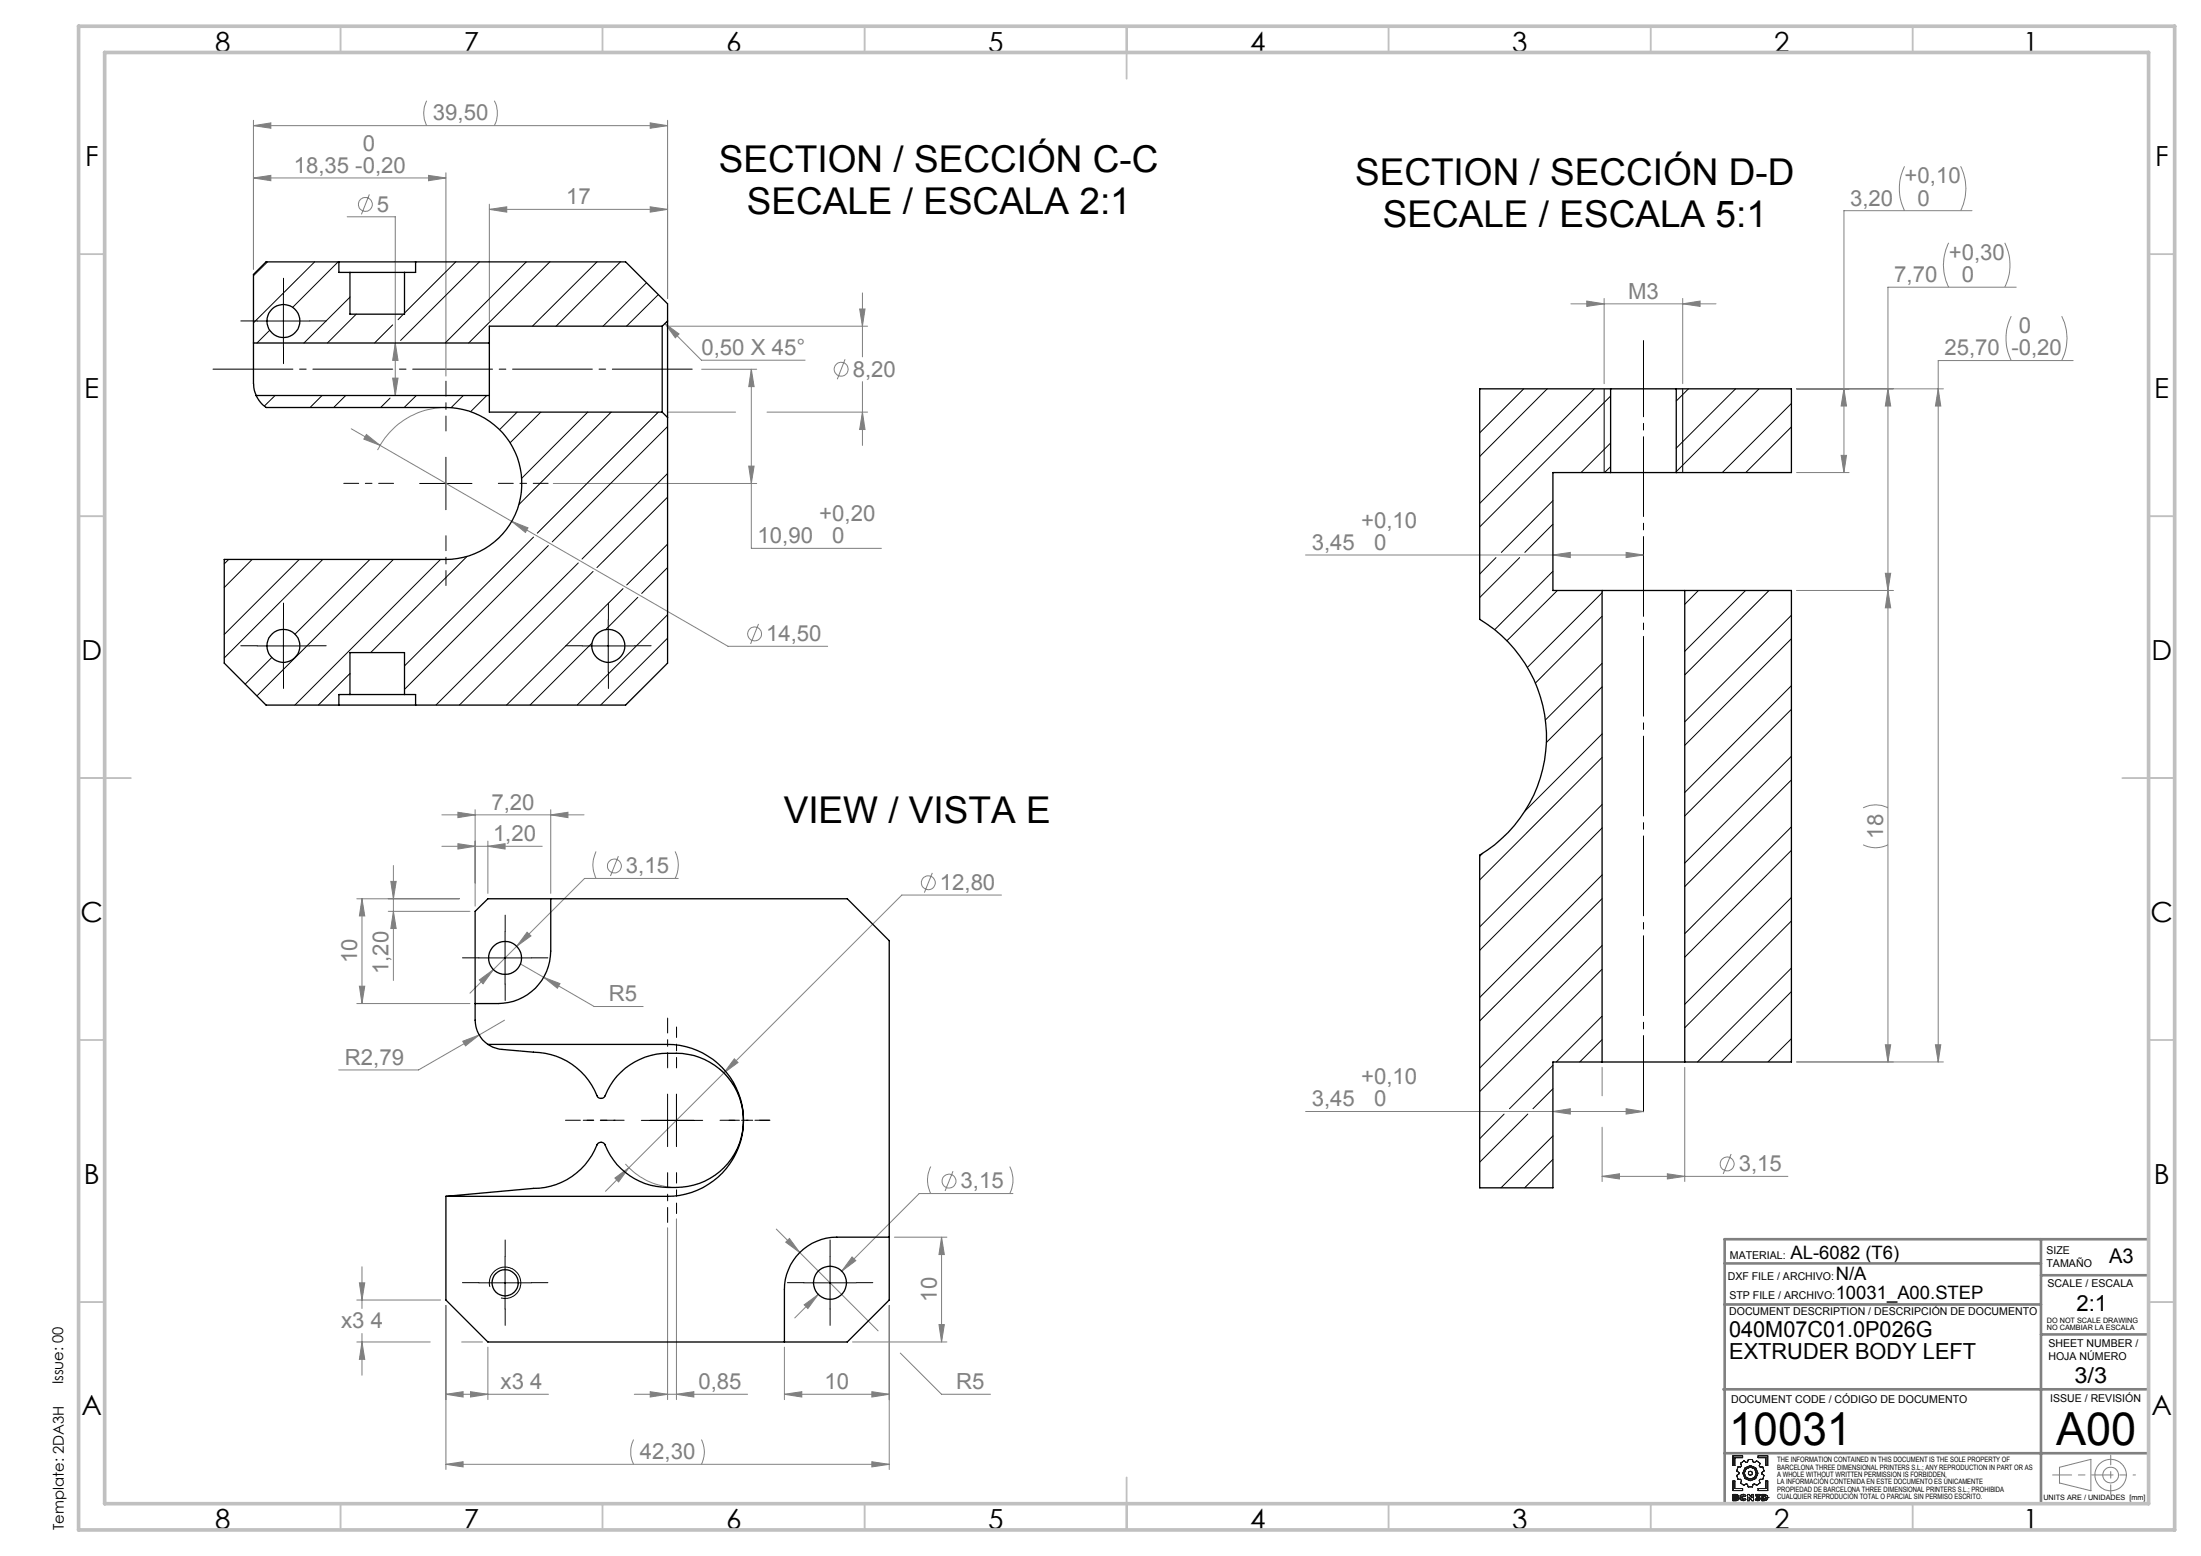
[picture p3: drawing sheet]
<svg xmlns="http://www.w3.org/2000/svg" width="420mm" height="297mm" viewBox="0 0 420 297" stroke-linecap="round" stroke-linejoin="round" font-family="sans-serif">
<g fill="none" stroke="#808080" stroke-width=".19">
<path d="M81.4 19.2a5.3 5.3 0 0 0 0 4.8M94.3 19.2a5.3 5.3 0 0 1 0 4.8M48.4 34l3.3-.5v1zM48.4 34h36.7M48.4 24l3.3-.5v1zM48.4 23v28.4M48.4 24h79M70.5 37.1l-1.5 3.8M81.8 33.5l3.3 .5-3.3 .5zM85.1 33v38.8M93.4 40l3.3-.5v1zM93.4 39v22.3"/>
<path d="M93.4 40h34M124.1 23.5l3.3 .5-3.3 .5zM124.1 39.5l3.3 .5-3.3 .5zM127.4 23v34M363.4 31.7a9.6 9.6 0 0 0 0 8.5M374.1 31.7a9.3 9.3 0 0 1 0 8.5M66.3 41.4h9.1v34.1M164 59h1.1l-.5 3.3zM164.6 55.9v12.2M299.8 58h27.6M302.8 57.5l3.3 .5-3.3 .5zM306.1 57v16.2"/>
<path d="M321.1 58l3.3-.5v1zM321.1 57v16.2M371.9 46.4a9.3 9.3 0 0 0 0 8.4M376.3 40.2h-24.4v50M382.6 46.4a9.6 9.6 0 0 1 0 8.4M384.7 54.8h-24.4v147.9M74.9 72.2h1.1l-.6 3.3zM75.4 65.5l.6 3.3h-1.1zM84.1 77.8a14.5 14.5 0 0 0-12.1 8.1M126.9 61.8l6.9 7h19.8M126.9 61.8l2.7 1.9-.7 .8zM127.4 78.7h13"/>
<path d="M127.4 62.3h38.2M133.9 70.5h10.5M143.4 70.5v34.2h24.8M143.4 70.5l.5 3.3h-1zM146.4 78.7h19.2M161.3 68.6l-1.5 3.8M164.6 72.8v12.2M164.6 78.7l.5 3.3h-1.1zM342.8 74.2h28M351.9 74.2l.5 3.3h-1.1zM360.3 74.2l.5 3.3h-1zM369.9 74.2l.4 3.3h-1z"/>
<path d="M383.8 60.4a9.6 9.6 0 0 0 0 8.4M393.4 60.4a9.3 9.3 0 0 1 0 8.4M395.6 68.8h-25.7v133.9M67 81.8l71.9 41.6h19M69.9 82.9l2.6 2.1-3.1-1.2zM97.6 99.5l3.2 1.2-.5 .9zM105.6 92.3h38.8M142.9 89h1l-.5 3.3zM342.8 90.2h10M351.3 86.9h1.1l-.5 3.3zM144.7 119.1l-1.5 3.8M249.1 105.9h64.5"/>
<path d="M296.3 105.9l3.3-.5v1zM310.3 105.4l3.3 .5-3.3 .5zM342.8 112.7h18.5M359.8 109.4h1l-.5 3.3zM360.3 112.7l.5 3.3h-1zM84.3 155.5h27.1M87.4 155l3.3 .5-3.3 .6zM90.7 154.5v18.5M105.1 155.5l3.3-.5v1.1zM105.1 154.5v16M355.5 154.2a5.2 5.2 0 0 1 4.8 0M68.1 171.6h19.6"/>
<path d="M69.1 171.6l.5 3.2h-1zM69.1 171.6v20M74.1 174h15.6M74.6 168.2h1l-.5 3.4zM75.1 174l.5 3.2h-1zM75.1 165.2v21.9M84.3 161.5h19.2M87.4 161l3.3 .5-3.3 .6zM93.1 161.5l3.3-.5v1.1zM93.1 160.5v10M100.6 177.9l.7 .7-2.7 2zM113.7 162.5a5.8 5.8 0 0 0 0 5.2"/>
<path d="M118 163.4l-1.5 3.8M128.8 162.5a5.8 5.8 0 0 1 0 5.2M129.4 167.7h-17.9l-17.3 17.4M177.9 166.6l-1.5 3.8M191.1 170.8h-19l-52.1 52.1M355.5 161.3a5.2 5.2 0 0 0 4.8 0M68.1 191.6h21.6M68.6 188.2h1l-.5 3.4zM88.3 198.8l3.1-1.2-2.6 2zM91.4 197.6l-11.5 6.6h-15.3M91.5 187l2.7-1.9-2 2.7zM94.2 185.1l-4.5 4.5"/>
<path d="M96.3 194.7l-4.9 2.9M99.3 184l14.1 8.1h9.3M103.8 186.5l3.1 1.2-.5 .9zM359.8 199.4h1l-.5 3.3zM369.3 199.4h1l-.4 3.3zM137.4 204.1a12.9 12.9 0 0 1 4.5 8.8M140.1 202.1l.7 .7-2.7 2zM249.1 212.2h64.5M296.3 212.2l3.3-.6v1.1zM305.7 203.7v5.5M305.7 215.2v10.3M310.3 211.6l3.3 .6-3.3 .5z"/>
<path d="M321.5 203.7v21.8M342.8 202.7h28M117.3 224.9l2.7-2-2 2.7zM119.3 222.2a12.9 12.9 0 0 0 8.8 4.4M120 222.9l-4.5 4.5M127.4 234.3v32.9M129.1 232.7v34.5M148.1 234.6l19.5 19.4M149.9 237.1l.7-.7 2 2.7zM162.6 239.9l.7 .7-2.7 2zM170.7 236.1h10M177.6 222.7a5.5 5.5 0 0 0 0 5.1"/>
<path d="M179.7 236.1l.5 3.4h-1zM179.7 236.1v20M181.9 223.6l-1.6 3.7M192.7 222.7a5.8 5.8 0 0 1 0 5.1M193.3 227.8h-17.9l-14.9 14.9M305.7 224.5l3.3-.5v1zM305.7 224.5h35.5M318.2 224l3.3 .5-3.3 .5zM330.3 220.3l-1.5 3.8M68.1 256.1h14M68.1 248.1h16M68.6 244.9h1l-.5 3.2z"/>
<path d="M69.1 256.1l.5 3.4h-1zM69.1 241.8v8M69.1 254.5v8M85.1 249.2v31.3M88.1 256.1h4M93.1 257.1v10.1M149.7 257.1v10.1M153.5 249.1l2.6-2-1.9 2.7zM156.2 247l-4.5 4.6M162.7 256.1h18M169.7 249.2v31.3M171.8 258.3l7.9 7.8h9.3"/>
<path d="M179.2 252.8h1l-.5 3.3zM85.1 266.1h19.6M85.1 279.5h84.6M85.1 266.1l3.3-.5v1.1zM85.1 279.5l3.3-.5v1zM89.8 265.6l3.3 .5-3.3 .6zM120.9 274.8a5.5 5.5 0 0 0 0 4.7M121 266.1h21.7M124.1 265.6l3.3 .5-3.3 .6zM129.1 266.1l3.3-.5v1.1zM133.8 274.8a5.2 5.2 0 0 1 0 4.7M149.7 266.1h20"/>
<path d="M149.7 266.1l3.3-.5v1.1zM166.4 265.6l3.3 .5-3.3 .6zM166.4 279l3.3 .5-3.3 .5zM393 280.1l6-1.6v6l-6-1.4z"/>
<circle cx="69.7" cy="39" r="1.32"/>
<circle cx="160.5" cy="70.5" r="1.33"/>
<circle cx="144" cy="121" r="1.33"/>
<circle cx="117.2" cy="165.3" r="1.33"/>
<circle cx="177.1" cy="168.5" r="1.32"/>
<circle cx="181.1" cy="225.4" r="1.32"/>
<circle cx="329.6" cy="222.2" r="1.32"/>
<circle cx="402.7" cy="281.6" r="3"/>
<circle cx="402.8" cy="281.5" r="1.49"/>
</g>
<g fill="none" stroke="#191924" stroke-width=".19">
<path d="M330.7 277.9h1.8v.3h-1.5v1.5h-.3zM332.1 279.3l.7-.5 .4 .3 .3-.1 .1-.4h.8l.1 .4 .3 .1 .4-.3 .7 .5-.2 .5 .2 .2h.5l.2 .8-.4 .3v.2l.4 .3-.2 .8h-.5l-.2 .2 .1 .5-.6 .4-.4-.3-.3 .1-.1 .5h-.8l-.2-.5-.2-.1-.4 .3-.7-.4 .2-.5-.2-.2h-.5l-.2-.8 .4-.3v-.2l-.4-.3 .2-.8h.5l.2-.2zM335.5 277.9h1.8v1.8h-.3v-1.5h-1.5zM330.7 282.7h.3v1.4h1.5v.4h-1.8zM331 285.5l.4 .1-.4 .1zM331 286l.4 .1-.4 .1zM331.3 285.3l.3 .1 .1 .1M331.3 285.3h.2l.2 .2M331.3 285.3h-.6v1.2l.9-.1 .2-.3M331.4 285.6h.1M331.4 286.1h.1M331.7 285.5l-.2 .3 .3 .3"/>
<path d="M331.7 285.5h.1M331.8 286.1h.1M332 285.9l.2 .3 .4 .3 .6-.3M332 285.9l.1 .3 .2 .2 .5 .1 .4-.3M332 285.9h.1M332.4 285.9l.1 .2 .2 .1 .2-.2M332.4 285.9l.1 .2 .4-.1M332.4 285.9h.1M332.9 285.7l-.2-.2-.3 .1v.3M332.9 285.7l-.4-.1-.1 .3M332.9 286l.3 .2M333.2 285.5l-.5-.3-.5 .2-.2 .5"/>
<path d="M333.2 285.5l-.4-.3-.5 .1-.3 .6M333.2 285.5l-.3 .2M333.5 285.3h.3l.5 .6v-.6h.3v1.2h-.3l-.5-.7v.7h-.3zM335.1 286l.3 .2 .2-.1-.2 .1zM335.1 286l-.2 .2M335.5 284.1h1.5v-1.4h.3v1.8h-1.8zM335.6 286.1l-.4-.2v-.2l.3-.2h-.5v-.2h.8v.2l-.2 .2 .3 .4M335.6 286.1h.1M335.9 286.1l-.2 .3-.3 .1-.5-.3M335.9 286.1l-.2 .3-.4 .1-.4-.3M335.9 286.1h.1M336.2 285.3h.5l.5 .2 .2 .4-.3 .4-.9 .2z"/>
<path d="M336.6 285.5l.3 .1v.5h-.3zM337 285.9h.1M337.4 285.9h.1"/>
<circle cx="334" cy="281.2" r="1.14"/>
<circle cx="334" cy="281.2" r=".39"/>
<circle cx="334" cy="281.2" r="1.45"/>
</g>
<g fill="none" stroke="#000" stroke-width=".19">
<path d="M54.1 56.3v10M49.1 61.3h10M306.1 74.2v16M321.1 74.2v16M80.1 92.3h10M85.1 87.3v10M54.1 118.3v10M116.1 118.3v10M49.1 123.3h10M111.1 123.3h10M96.4 177.8v10.1M91.4 182.8h10"/>
<path d="M122.4 213.9h11.7M127.4 208.8v10.1M129.1 208.8v10.1M96.4 239.9v9.9M158.4 239.9v9.9M91.4 244.9h10M93.5 245.6a2.99 2.99 0 0 1 2.6-3.7 2.99 2.99 0 0 1 3.3 3.2 2.99 2.99 0 0 1-3.8 2.7M153.4 244.9h10"/>
</g>
<path d="M132.9 70.5h-93.1" fill="none" stroke="#000" stroke-width=".19" stroke-dasharray="15.2 1.3 1.3 1.3" stroke-dashoffset="-.8"/>
<path d="M75.1 92.3h-9.5M85.1 82.3v-9.5M95.1 92.3h9.5M85.1 102.3v9.5M117.4 213.8h-9.5M127.4 203.8v-9.5M137.4 213.8h9.5M127.4 223.8v9.5" fill="none" stroke="#000" stroke-width=".19" stroke-dasharray="15.2 1.3 1.3 1.3" stroke-dashoffset="12.4"/>
<g fill="none" stroke="#000" stroke-width=".19" stroke-dasharray="15.2 1.3 1.3 1.3">
<path d="M54.1 56.3v-3.2M49.1 61.3h-3.2M54.1 66.3v3.1M59.1 61.3h3.1M54.1 118.3v-3.2M116.1 118.3v-3.2M49.1 123.3h-3.2M54.1 128.3v3.1M59.1 123.3h3.1M111.1 123.3h-3.2M116.1 128.3v3.1M121.1 123.3h3.1"/>
<path d="M96.4 177.8v-3.1M91.4 182.8h-3.2M96.4 187.8v3.2M101.4 182.8h3.1M96.4 239.8v-3.1M158.4 239.8v-3.1M91.4 244.8h-3.2M96.4 249.8v3.2M101.4 244.8h3.1M153.4 244.8h-3.2M158.4 249.8v3.2M163.4 244.8h3.1"/>
</g>
<path d="M313.6 65v147.2" fill="none" stroke="#000" stroke-width=".19" stroke-dasharray="15.2 1.3 1.3 1.3" stroke-dashoffset=".7"/>
<path d="M391.7 281.5h11.1" fill="none" stroke="#808080" stroke-width=".19" stroke-dasharray="15.2 1.3 1.3 1.3" stroke-dashoffset="11.6"/>
<path d="M402.8 281.5h4.7" fill="none" stroke="#808080" stroke-width=".19" stroke-dasharray="15.2 1.3 1.3 1.3" stroke-dashoffset="14.8"/>
<path d="M402.8 277.8v7.4" fill="none" stroke="#808080" stroke-width=".19" stroke-dasharray="15.2 1.3 1.3 1.3" stroke-dashoffset="13.4"/>
<path d="M329.1 236.5h80.9v50.5h-80.9zM389.5 236.5v50.5M329.1 249h60.4M329.1 241.2h60.4M389.5 243.4h20.5M389.5 254.7h20.5M328.9 265.2h81.1M329.1 277.4h80.9" fill="none" stroke="#808080" stroke-width=".5"/>
<g fill="none" stroke="#c0c0c0" stroke-width=".35">
<path d="M65 5v5M115 5v5M165 5v5M215 5v10M265 5v5M315 5v5M365 5v5M15 48.5h5M410 48.5h5M15 98.5h5M410 98.5h5M15 148.5h10"/>
<path d="M405 148.5h10M15 198.5h5M410 198.5h5M15 248.5h5M410 248.5h5M65 287v5M115 287v5M165 287v5M215 282v10M265 287v5M315 287v5M365 287v5"/>
</g>
<path d="M15 5h400v287h-400zM20 10h390v277h-390z" fill="none" stroke="#c0c0c0" stroke-width=".7"/>
<path d="M119.1 213.8h-7.8M129.1 203.8v-7.8M139.1 213.8h7.8M129.1 223.8v7.8" fill="none" stroke="#000" stroke-width=".19" stroke-dasharray="15.2 1.3 1.3 1.3" stroke-dashoffset="13.2"/>
<g fill="#808080">
<path d="M81.8 33.5l3.3 .5-3.3 .5zM48.4 34l3.3-.5v1z"/>
<path d="M142.9 89h1l-.5 3.3zM143.4 70.5l.5 3.3h-1zM164.6 78.7l.5 3.3h-1.1zM164 59h1.1l-.5 3.3zM126.9 61.8l2.7 1.9-.7 .8zM69.9 82.9l-.5 .9 3.1 1.2zM97.6 99.5l2.7 2.1 .5-.9zM74.9 72.2h1.1l-.6 3.3zM75.4 65.5l.6 3.3h-1.1zM351.9 74.2l.5 3.3h-1.1zM351.3 86.9h1.1l-.5 3.3zM360.3 74.2l.5 3.3h-1zM359.8 109.4h1l-.5 3.3zM369.9 74.2l.4 3.3h-1zM369.3 199.4h1l-.4 3.3zM149.7 266.1l3.3-.5v1.1zM166.4 265.6l3.3 .5-3.3 .6zM150.6 236.4l-.7 .7 2.7 2zM85.1 266.1l3.3-.5v1.1zM89.8 265.6l3.3 .5-3.3 .6zM69.1 256.1l.5 3.4h-1zM68.6 244.9h1l-.5 3.2zM85.1 279.5l3.3-.5v1zM166.4 279l3.3 .5-3.3 .5zM88.3 198.8l.5 .8 2.6-2zM91.5 187l.7 .8 2-2.7zM100.6 177.9l-2 2.7 2.7-2zM153.5 249.1l.7 .7 1.9-2.7zM162.6 239.9l-2 2.7 2.7-2zM103.8 186.5l2.6 2.1 .5-.9zM124.1 265.6l3.3 .5-3.3 .6zM129.1 266.1l3.3-.5v1.1zM117.3 224.9l.7 .7 2-2.7zM140.1 202.1l-2 2.7 2.7-2z"/>
<path d="M87.4 161l3.3 .5-3.3 .6zM93.1 161.5l3.3-.5v1.1zM87.4 155l3.3 .5-3.3 .6zM105.1 155.5l3.3-.5v1.1z"/>
<path d="M48.4 24l3.3-.5v1zM124.1 23.5l3.3 .5-3.3 .5z"/>
<path d="M305.7 224.5l3.3-.5v1zM318.2 224l3.3 .5-3.3 .5z"/>
<path d="M124.1 39.5l3.3 .5-3.3 .5zM93.4 40l3.3-.5v1z"/>
<path d="M321.1 58l3.3-.5v1zM302.8 57.5l3.3 .5-3.3 .5zM310.3 105.4l3.3 .5-3.3 .5zM296.3 105.9l3.3-.5v1zM310.3 211.6l3.3 .6-3.3 .5zM296.3 212.2l3.3-.6v1.1z"/>
<path d="M179.2 252.8h1l-.5 3.3zM179.7 236.1l.5 3.4h-1zM75.1 174l.5 3.2h-1zM74.6 168.2h1l-.5 3.4zM68.6 188.2h1l-.5 3.4zM69.1 171.6l.5 3.2h-1z"/>
<path d="M360.3 112.7l.5 3.3h-1zM359.8 199.4h1l-.5 3.3z"/>
</g>
<g fill="none" stroke="#000" stroke-width=".19">
<path d="M51 50l-2.6 2.6M60 50l-11.6 11.6M64.5 50l-8.7 8.7M66.8 56.7l-8.8 8.8M68 60l-5.5 5.5M77 60l-1 1M87 50l-9.8 9.8M91.5 50l-15.1 15M100.4 50l-15.5 15.5M104.9 50l-15.5 15.5M113.9 50l-12.3 12.3M118.4 50l-12.3 12.3"/>
<path d="M123.4 54l-8.3 8.3M125.6 56.2l-6 6.1M51.5 63l-2.5 2.5M52.5 75.5l-2.1 2M61.5 75.5l-2.3 2.3M66 75.5l-2.3 2.3M74.4 76l-1.8 1.8M74.9 62l-3.4 3.5M79.4 75.5l-2.3 2.3M88.4 75.5l-2.3 2.3M92.9 75.5l-3.1 3.1M98.7 78.7l-3.4 3.3"/>
<path d="M103.2 78.7l-5.9 5.8M112.1 78.7l-12.5 12.6M116.6 78.7l-17.6 17.6M125.6 78.7l-23.1 23.1M290.8 74.2l-8.4 8.4M295.2 74.2l-12.8 12.9M304.2 74.2l-21.8 21.9M307.3 75.6l-24.9 25M322.2 74.2l-2.3 2.3M331.2 74.2l-11.3 11.3M335.7 74.2l-15.8 15.8M341.8 77l-13.2 13.2"/>
<path d="M127.4 90.4l-16.3 16.3M127.4 81.4l-22 22M127.4 94.9l-13.5 13.4M296.3 95.6l-9.8 9.8M307.3 84.6l-5.6 5.6M307.3 89.1l-1.1 1.1M341.8 81.5l-8.7 8.7M43.6 106.8l-.8 .8M48.1 106.8l-5.3 5.3M57.1 106.8l-14.3 14.3M61.6 106.8l-18.8 18.8M70.6 106.8l-14.3 14.2"/>
<path d="M75.1 106.8l-26.1 26M84.1 106.8l-27.8 27.8M89.1 106.2l-18.4 18.4M101.8 102.5l-24.6 24.6M104.6 104.1l-27.4 27.5M110.3 107.5l-27.1 27.1M113.2 109.1l-25.5 25.5M118.9 112.4l-22.2 22.2M121.7 114l-6.1 6.2M127.4 103.9l-7.8 7.8M127.4 117.3l-17.3 17.3M127.4 108.3l-5 5"/>
<path d="M285.5 106.4l-3.1 3.2M290 106.4l-7.6 7.6M296.3 109l-11.1 11.2M296.3 100l-5.3 5.4M297.2 112.7l-9.7 9.6M305.7 113.1l-14.2 14.3M305.7 117.6l-12.7 12.8M324.1 112.7l-2.6 2.7M333.1 112.7l-11.6 11.6M337.6 112.7l-16.1 16.1M341.8 117.4l-20.3 20.4M51.9 125.5l-5.1 5.1"/>
<path d="M66.8 128.5l-6.1 6.1M113 122.8l-11.9 11.8M127.4 121.8l-12.8 12.8M305.7 126.6l-10.8 10.8M305.7 131.1l-10.6 10.6M341.8 135.4l-20.3 20.3M341.8 130.9l-20.3 20.4M341.8 121.9l-20.3 20.4M305.7 140.1l-14.7 14.7M305.7 153.6l-23.3 23.3M305.7 144.6l-23.3 23.4M305.7 158l-23.3 23.4"/>
<path d="M341.8 144.4l-20.3 20.3M341.8 157.8l-20.3 20.4M341.8 148.9l-20.3 20.3M282.9 162.9l-.5 .5M305.7 167l-23.3 23.4M305.7 171.5l-23.3 23.4M341.8 162.3l-20.3 20.4M341.8 171.3l-20.3 20.4M341.8 175.8l-20.3 20.4M305.7 180.5l-23.3 23.4M305.7 194l-8.7 8.7M305.7 185l-23.3 23.3"/>
<path d="M305.7 198.4l-4.3 4.3M341.8 184.8l-17.9 17.9M341.8 198.3l-4.4 4.4M341.8 189.3l-13.4 13.4M287 212.7l-4.6 4.6M291.5 212.7l-9.1 9.1M296.3 203.3l-8.3 8.3M296.3 216.8l-9.9 9.9M296.3 207.8l-3.8 3.8M296.3 221.3l-5.4 5.4"/>
</g>
<g fill="none" stroke="#000" stroke-width=".25">
<path d="M64.7 50h14.6M64.7 50v2h2.1M64.7 50h-13.9l-2.4 2.4v13.1M66.8 52h10.4M66.8 52v8h10.4v-8M79.3 50v2h-2.1M79.3 50h40.1l8 8v3.3M48.4 65.5v5.2a12.4 12.4 0 0 0 .5 4.8M48.4 65.5h45M48.9 75.5a5.7 5.7 0 0 0 1.9 2.3h34.3a14.5 14.5 0 0 1 14.5 14.5 14.5 14.5 0 0 1-14.5 14.5h-42.3v19.8l8 8h13.9M48.9 75.5h44.5M93.4 65.5v10"/>
<path d="M93.4 75.5v3.2h33M126.4 62.3v16.4M126.4 62.3h-33v3.2M126.4 78.7l1 1M127.4 61.3v18.4M127.4 79.7v46.9l-8 8h-40.1M127.4 61.3l-1 1M307.3 74.2h-24.9v44a26.2 26.2 0 0 1 0 45v63.5h13.9v-24h9.4M307.3 74.2h12.6M307.3 74.2v16M319.9 74.2h21.9v16h-21.9M319.9 74.2v16"/>
<path d="M307.3 90.2h12.6M307.3 90.2h-11v22.5h9.4M305.7 112.7h15.8M305.7 112.7v90M321.5 112.7h20.3v90h-20.3M321.5 112.7v90M64.7 134.6h14.6M66.8 132.6h10.4M66.8 132.6h-2.1v2M66.8 132.6v-8h10.4v8M77.2 132.6h2.1v2M105.1 171.6v9.9a10 10 0 0 1-10 10.1h-4.4"/>
<path d="M93.1 199.4h34.3a14.5 14.5 0 0 1 14.5 14.5 14.5 14.5 0 0 1-14.5 14.4h-42.3M93.1 199.4a5.8 5.8 0 0 1-2.4-4.7v-20.7l2.4-2.4h68.6l8 8v68.5l-8 8h-68.6l-8-8v-19.8M93.1 199.4a5.9 5.9 0 0 0 2.7 .9l6 .5a13.4 13.4 0 0 1 12.3 8.6l.4 .3 .8-.3a13.2 13.2 0 0 1 13.8-8.4 12.8 12.8 0 0 1 12.8 12.9 12.8 12.8 0 0 1-12.8 12.8 13.3 13.3 0 0 1-13.8-8.4l-.4-.3-.8 .3a13.3 13.3 0 0 1-12.3 8.5l-16.7 1.5M305.7 202.7h15.8M169.7 236.1h-10a10 10 0 0 0-10 10v10"/>
<circle cx="54.1" cy="61.3" r="3.2"/>
<circle cx="54.1" cy="123.3" r="3.1"/>
<circle cx="116.1" cy="123.3" r="3.1"/>
<circle cx="96.4" cy="182.8" r="3.1"/>
<circle cx="96.4" cy="244.8" r="2.5"/>
<circle cx="158.4" cy="244.8" r="3.2"/>
</g>
<g font-size="8.7">
<text x="330" y="275.9">10031</text>
<text x="392.3" y="275.9">A00</text>
</g>
<g font-size="7.1">
<text x="137.2" y="32.9">SECTION / SECCIÓN C-C</text>
<text x="258.6" y="35.2">SECTION / SECCIÓN D-D</text>
<text x="142.5" y="40.9">SECALE / ESCALA 2:1</text>
<text x="263.9" y="43.3">SECALE / ESCALA 5:1</text>
<text x="149.5" y="157.1">VIEW / VISTA E</text>
</g>
<g font-size="5.3">
<text x="41" y="9.9">8</text>
<text x="88.5" y="9.9">7</text>
<text x="138.5" y="9.9">6</text>
<text x="188.5" y="9.9">5</text>
<text x="238.5" y="9.9">4</text>
<text x="288.5" y="9.9">3</text>
<text x="338.5" y="9.9">2</text>
<text x="386" y="9.9">1</text>
<text x="16.2" y="31.7">F</text>
<text x="411.2" y="31.7">F</text>
<text x="16.1" y="75.9">E</text>
<text x="411.1" y="75.9">E</text>
<text x="15.5" y="125.9">D</text>
<text x="410.5" y="125.9">D</text>
<text x="15.4" y="175.9">C</text>
<text x="410.4" y="175.9">C</text>
<text x="16" y="225.9">B</text>
<text x="411" y="225.9">B</text>
<text x="15.5" y="270.2">A</text>
<text x="410.5" y="270.2">A</text>
<text x="41" y="291.9">8</text>
<text x="88.5" y="291.9">7</text>
<text x="138.5" y="291.9">6</text>
<text x="188.5" y="291.9">5</text>
<text x="238.5" y="291.9">4</text>
<text x="288.5" y="291.9">3</text>
<text x="338.5" y="291.9">2</text>
<text x="386" y="291.9">1</text>
</g>
<g font-size="4.2" fill="#808080">
<text x="82.6" y="23">39,50</text>
<text x="69.2" y="28.8">0</text>
<text x="56" y="33">18,35 -0,20</text>
<text x="363.4" y="35">+0,10</text>
<text x="71.9" y="40.4">5</text>
<text x="108" y="39">17</text>
<text x="353" y="39.2">3,20</text>
<text x="365.9" y="39.2">0</text>
<text x="361.5" y="53.9">7,70</text>
<text x="371.9" y="49.6">+0,30</text>
<text x="374.4" y="53.9">0</text>
<text x="310.7" y="57">M3</text>
<text x="385.2" y="63.6">0</text>
<text x="133.9" y="67.8">0,50 X 45°</text>
<text x="162.7" y="71.9">8,20</text>
<text x="371.1" y="67.9">25,70 -0,20</text>
<text x="156.3" y="99.5">+0,20</text>
<text x="259.7" y="100.7">+0,10</text>
<text x="144.6" y="103.7">10,90</text>
<text x="158.8" y="103.7">0</text>
<text x="250.3" y="105">3,45</text>
<text x="262.2" y="105">0</text>
<text x="146.2" y="122.4">14,50</text>
<text x="93.8" y="154.6">7,20</text>
<text x="94.1" y="160.6">1,20</text>
<text x="359.3" y="160.1" transform="rotate(-90 359.3 160.1)">18</text>
<text x="119.4" y="166.7">3,15</text>
<text x="179.3" y="169.9">12,80</text>
<text x="68.1" y="183.9" transform="rotate(-90 68.1 183.9)">10</text>
<text x="74.1" y="186" transform="rotate(-90 74.1 186)">1,20</text>
<text x="116.2" y="191.1">R5</text>
<text x="65.8" y="203.3">R2,79</text>
<text x="259.7" y="206.9">+0,10</text>
<text x="250.3" y="211.2">3,45</text>
<text x="262.2" y="211.2">0</text>
<text x="183.3" y="226.8">3,15</text>
<text x="331.8" y="223.6">3,15</text>
<text x="178.7" y="248.5" transform="rotate(-90 178.7 248.5)">10</text>
<text x="65.1" y="253.5">x3 4</text>
<text x="95.5" y="265.2">x3 4</text>
<text x="133.3" y="265.2">0,85</text>
<text x="157.3" y="265.2">10</text>
<text x="182.5" y="265.2">R5</text>
<text x="122.1" y="278.5">42,30</text>
</g>
<g font-size="4.2">
<text x="396.2" y="250.3">2:1</text>
<text x="330" y="255.2">040M07C01.0P026G</text>
<text x="330" y="259.5">EXTRUDER BODY LEFT</text>
<text x="395.8" y="264">3/3</text>
</g>
<text font-size="3.9" x="402.5" y="241.1">A3</text>
<g font-size="3.5">
<text x="341.7" y="240.4">AL-6082 (T6)</text>
<text x="350.3" y="244.3">N/A</text>
<text x="350.3" y="247.9">10031_A00.STEP</text>
</g>
<g font-size="2.8">
<text x="12.1" y="264.2" transform="rotate(-90 12.1 264.2)">Issue: 00</text>
<text x="12.2" y="292" transform="rotate(-90 12.2 292)">Template: 2DA3H</text>
</g>
<g font-size="2.1">
<text x="390.5" y="239.4">SIZE</text>
<text x="329.7" y="244.3">DXF FILE / ARCHIVO:</text>
<text x="330.1" y="240.4">MATERIAL:</text>
<text x="390.5" y="241.9">TAMAÑO</text>
<text x="390.7" y="245.6">SCALE / ESCALA</text>
<text x="330" y="251">DOCUMENT DESCRIPTION / DESCRIPCIÓN DE DOCUMENTO</text>
<text x="330" y="247.9">STP FILE / ARCHIVO:</text>
<text x="390.9" y="257.1">SHEET NUMBER /</text>
<text x="390.9" y="259.6">HOJA NÚMERO</text>
<text x="330.3" y="267.7">DOCUMENT CODE / CÓDIGO DE DOCUMENTO</text>
<text x="391.2" y="267.5">ISSUE / REVISIÓN</text>
</g>
<g font-size="1.4">
<text x="390.6" y="252.5">DO NOT SCALE DRAWING</text>
<text x="390.6" y="253.9">NO CAMBIAR LA ESCALA</text>
<text x="339.1" y="279.1">THE INFORMATION CONTAINED IN THIS DOCUMENT IS THE SOLE PROPERTY OF</text>
<text x="339.1" y="280.5">BARCELONA THREE DIMENSIONAL PRINTERS S.L.; ANY REPRODUCTION IN PART OR AS</text>
<text x="339.1" y="281.9">A WHOLE WITHOUT WRITTEN PERMISSION IS FORBIDDEN.</text>
<text x="339.1" y="283.3">LA INFORMACIÓN CONTENIDA EN ESTE DOCUMENTO ES ÚNICAMENTE</text>
<text x="339.1" y="284.7">PROPIEDAD DE BARCELONA THREE DIMENSIONAL PRINTERS S.L.; PROHIBIDA</text>
<text x="339.1" y="286.1">CUALQUIER REPRODUCIÓN TOTAL O PARCIAL SIN PERMISO ESCRITO.</text>
<text x="389.9" y="286.3">UNITS ARE / UNIDADES [mm]</text>
</g>
</svg>
